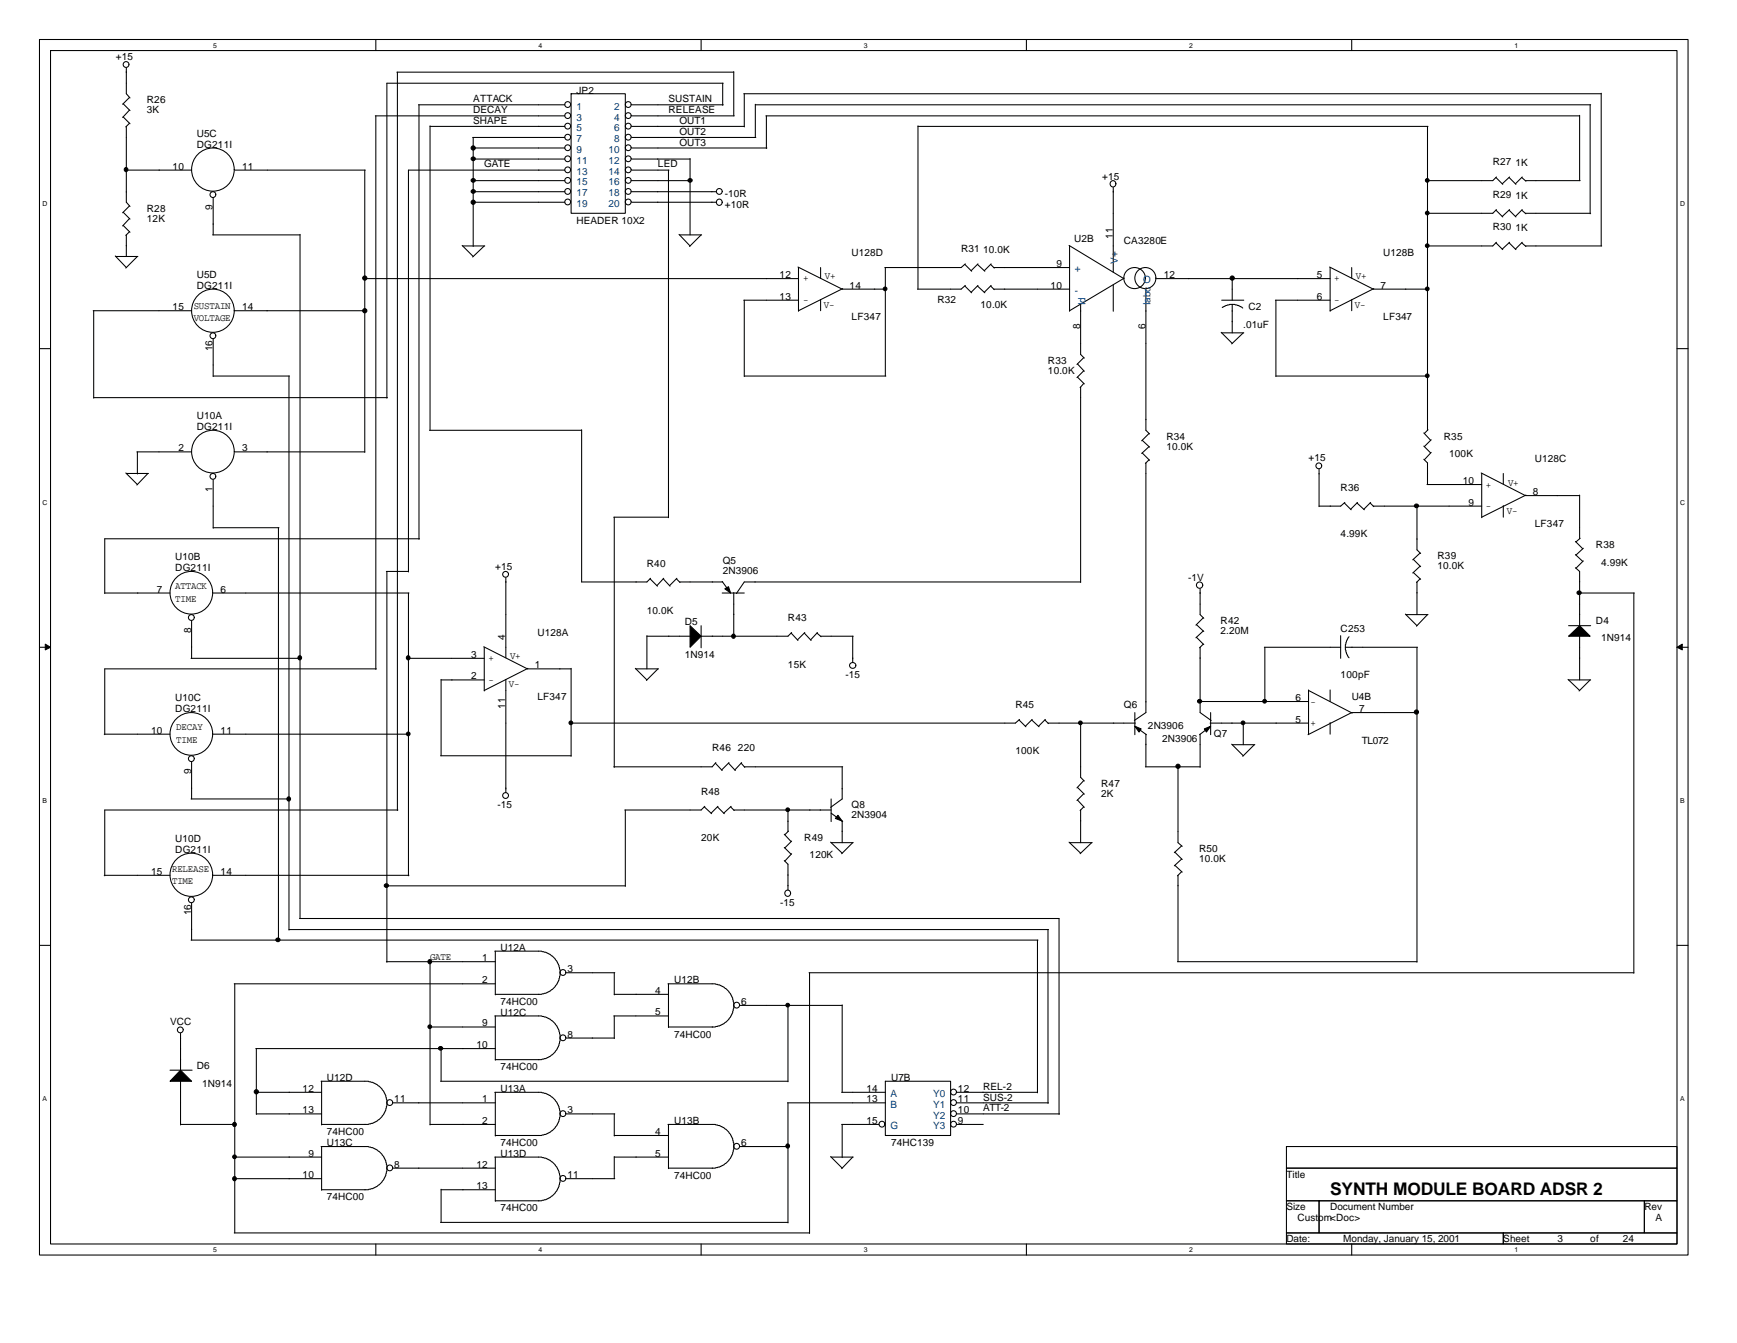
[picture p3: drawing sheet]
<svg xmlns="http://www.w3.org/2000/svg" width="279mm" height="216mm" viewBox="0 0 279 216" stroke-linecap="round" stroke-linejoin="round" font-family="sans-serif">
<g fill="none" stroke="#000" stroke-width=".17">
<path d="M6.3 6.3h265.2v195.5h-265.2zM8.1 8.1h261.6v191.9h-261.6zM19.8 16.7l1.1 1.1M19.8 18.8l1.1 1.1M20.3 10.9v4.2l.6 .6M20.7 10.3a.47 .47 0 0 0-.7-.3 .47 .47 0 0 0 0 .8 .47 .47 0 0 0 .7-.4M20.8 15.7l-1.1 1.1M20.8 17.7l-1.1 1.2M20.8 19.8l-.6 .6M60.4 18.6h30.4M60.5 6.3v1.8M60.5 18.6v89"/>
<path d="M63.8 11.6h54.2M63.9 11.6v118.7M67.3 16.8h23.5M67.4 16.8v69.9M91.8 16.8a.47 .47 0 0 0-.7-.4 .47 .47 0 0 0 0 .8 .47 .47 0 0 0 .7-.4M91.8 18.5a.47 .47 0 0 0-.7-.3 .47 .47 0 0 0 0 .8 .47 .47 0 0 0 .7-.4M91.9 15.1h8.7v19.2h-8.7zM101.5 16.8a.47 .47 0 0 0-.7-.4 .47 .47 0 0 0 0 .8 .47 .47 0 0 0 .7-.4M101.5 18.5a.47 .47 0 0 0-.7-.3 .47 .47 0 0 0 0 .8 .47 .47 0 0 0 .7-.4M101.6 16.8h14.7M101.6 18.6h16.5M112.8 6.3v1.8"/>
<path d="M116.2 13.4v3.5M116.3 13.4h-54.1v50.6M118 11.5v7.1M119.6 15.1h138M119.7 15.1v5.3M121.5 16.8h134.4M121.5 16.8v5.3M123.2 18.6h130.9M123.3 18.6v5.3M165.1 6.3v1.8M217.4 6.3v1.8M254.1 18.5v10.5"/>
<path d="M255.8 16.8v17.6M257.6 15v24.5M19.8 34.1l1.1 1.1M19.8 36.2l1.1 1.1M20.3 20.3v12.2l.6 .7M20.3 37.8v3.4M20.3 27.3h10.5M20.8 33.1l-1.1 1.1M20.8 35.1l-1.1 1.2M20.8 37.3l-.6 .5M34.2 37.8h14.1M34.3 31.8v6"/>
<path d="M34.7 31.2a.47 .47 0 0 0-.7-.3 .47 .47 0 0 0 0 .8 .47 .47 0 0 0 .7-.4M37.8 27.3h21M48.3 37.7v110M58.7 27.3v45.4M69.2 20.3h21.6M69.2 20.2v49M74.3 39.5l1.8 1.7M74.4 39.5h3.6M76 30.8h14.8M76 32.5h14.8M76 29h14.8M76 22.1h14.8"/>
<path d="M76 23.8h14.8M76 25.6h14.8M76.1 22.1v17.5M77.9 39.5l-1.9 1.8M90.8 27.3h-25.1v64.6M91.8 20.2a.47 .47 0 0 0-.7-.3 .47 .47 0 0 0 0 .8 .47 .47 0 0 0 .7-.4M91.8 22a.47 .47 0 0 0-.7-.4 .47 .47 0 0 0 0 .8 .47 .47 0 0 0 .7-.3M91.8 23.7a.47 .47 0 0 0-.7-.4 .47 .47 0 0 0 0 .8 .47 .47 0 0 0 .7-.4M91.8 25.5a.47 .47 0 0 0-.7-.4 .47 .47 0 0 0 0 .8 .47 .47 0 0 0 .7-.4M91.8 27.3a.47 .47 0 0 0-.7-.4 .47 .47 0 0 0 0 .8 .47 .47 0 0 0 .7-.4M91.8 29a.47 .47 0 0 0-.7-.4 .47 .47 0 0 0 0 .8 .47 .47 0 0 0 .7-.4M91.8 30.7a.47 .47 0 0 0-.7-.3 .47 .47 0 0 0 0 .8 .47 .47 0 0 0 .7-.4"/>
<path d="M91.8 32.4a.47 .47 0 0 0-.7-.4 .47 .47 0 0 0 0 .8 .47 .47 0 0 0 .7-.3M101.5 20.2a.47 .47 0 0 0-.7-.3 .47 .47 0 0 0 0 .8 .47 .47 0 0 0 .7-.4M101.5 22a.47 .47 0 0 0-.7-.4 .47 .47 0 0 0 0 .8 .47 .47 0 0 0 .7-.3M101.5 23.7a.47 .47 0 0 0-.7-.4 .47 .47 0 0 0 0 .8 .47 .47 0 0 0 .7-.4M101.5 25.5a.47 .47 0 0 0-.7-.4 .47 .47 0 0 0 0 .8 .47 .47 0 0 0 .7-.4M101.5 27.3a.47 .47 0 0 0-.7-.4 .47 .47 0 0 0 0 .8 .47 .47 0 0 0 .7-.4M101.5 29a.47 .47 0 0 0-.7-.4 .47 .47 0 0 0 0 .8 .47 .47 0 0 0 .7-.4M101.5 30.7a.47 .47 0 0 0-.7-.3 .47 .47 0 0 0 0 .8 .47 .47 0 0 0 .7-.4M101.5 32.4a.47 .47 0 0 0-.7-.4 .47 .47 0 0 0 0 .8 .47 .47 0 0 0 .7-.3M101.6 30.8h13.6M101.6 32.5h13.6M101.6 29h9.5"/>
<path d="M101.6 20.3h18.1M101.6 22.1h20M101.6 23.8h21.8M101.6 25.6h9.4M101.6 27.3h6M107.5 27.3v55.9M109.2 37.7l1.8 1.8M109.3 37.8h3.6M111 25.5v12.3M112.8 37.8l-1.9 1.8M116.2 30.7a.47 .47 0 0 0-.7-.3 .47 .47 0 0 0 0 .8 .47 .47 0 0 0 .7-.4M147.7 20.3h82"/>
<path d="M147.7 20.2v26.3M172 39.5l8.8 5.3M172 39.5v10.5M179.1 30.1v13.7M229.6 20.3v48.9M240.6 33.8l1.1 1.1M240.6 39l1.1 1.1M240.6 28.5l1.1 1.1M240.7 38.9l-.6 .6h-10.6M240.7 33.7l-.6 .6h-10.6M240.7 28.4l-.6 .6h-10.6M242.7 33.8l1.1 1.1"/>
<path d="M242.7 39l1.1 1.1M242.7 28.5l1.1 1.1M242.8 33.7l-1.2 1.1M242.8 38.9l-1.2 1.1M242.8 28.4l-1.2 1.1M244.8 33.8l.6 .6M244.8 39l.6 .6M244.8 28.5l.6 .6M244.9 33.7l-1.1 1.1M244.9 38.9l-1.1 1.1M244.9 28.4l-1.1 1.1M245.4 39.5h12.2"/>
<path d="M245.4 34.3h10.5M245.4 29h8.8M6.3 56h1.8M15 50h15.8M15.1 50v14M18.5 41.1l1.8 1.9M18.6 41.2h3.6M22.1 41.2l-1.9 1.9M34.3 54.5v6M34.7 53.9a.47 .47 0 0 0-.7-.3 .47 .47 0 0 0 0 .8 .47 .47 0 0 0 .7-.4M37.8 50h20.9M58.7 44.8h69.7"/>
<path d="M119.6 48.3h8.8M119.7 48.3v12.2M128.4 42.9l7.1 3.6h6.9M128.4 43v7M132 43v1.7M132 48.2v1.8M135.6 46.4l-7.2 3.6M142.4 43v17.5M155.2 42.5l1.1 1.1M155.2 46l1.1 1.1M155.3 45.9l-.7 .6h-7M155.3 42.4l-.7 .6h-12.3"/>
<path d="M157.2 42.5l1.2 1.1M157.2 46l1.2 1.1M157.3 42.4l-1.1 1.1M157.3 45.9l-1.1 1.1M159.3 42.5l.6 .6M159.3 46l.6 .6M159.4 42.4l-1.1 1.1M159.4 45.9l-1.1 1.1M159.9 46.5h12.1M159.9 43h12.1M173.3 58.5l1.1 1.2M173.8 48.9v8.1l.6 .6"/>
<path d="M174.3 57.5l-1.1 1.1M174.3 59.6l-1.1 1.1M179.1 45.8v4.2M180.8 44.7l-8.8 5.3M184.3 46.5v22.7l.6 .6M186 44.8h28M196.4 53.4l1.8 1.8M196.5 53.5h3.6M196.5 48.3h3.6M198.2 48.9l1 .2 .7 .4M198.2 48.9l-.8 .1-.8 .4M198.2 44.7v3.6"/>
<path d="M198.2 48.9v4.6M200 53.5l-1.9 1.8M205.1 48.3h8.9M205.2 48.3v12.2M213.9 42.9l7 3.6h8.7M214 43v7M217.4 43v1.7M217.4 48.2v1.8M221 46.4l-7 3.6M269.7 56h1.8M15.1 63.9h47.2M20.2 76l1.9 1.9"/>
<path d="M20.3 76.1h3.6M22 72.6h8.8M22.1 72.6v3.6M23.8 76.1l-1.8 1.9M34.3 77.1v7.8M34.3 60.5h12.3M34.7 76.5a.47 .47 0 0 0-.7-.3 .47 .47 0 0 0 0 .8 .47 .47 0 0 0 .7-.4M37.7 72.6a3.4 3.4 0 0 0-5-3.1 3.4 3.4 0 0 0-.5 5.8 3.4 3.4 0 0 0 5.4-2l.1-.7M37.8 72.6h20.9M46.5 60.5v89M69.1 69.2h24.5M93.6 69.1v24.5h10.5l.5-.6"/>
<path d="M119.7 60.5h22.8M173.3 60.6l1.1 1.1M173.8 62.2v31.4M174.3 61.6l-.6 .7M183.7 70.8l1.2 1.1M183.7 72.8l1.2 1.2M184.3 74.4v40.2l-1.8 1.2M184.8 69.7l-1.2 1.2M184.8 71.8l-1.2 1.1M184.8 73.9l-.6 .6M205.2 60.5h24.5M212.2 75.4v6"/>
<path d="M212.6 74.8a.47 .47 0 0 0-.7-.3 .47 .47 0 0 0 0 .8 .47 .47 0 0 0 .7-.4M229 73.8l.6 .6v3.5M229 71.7l1.1 1.1M229 69.6l1.1 1.2M229.5 77.9h8.8M229.7 69.1l-.6 .6M230.2 72.7l-1.1 1.2M230.2 70.7l-1.1 1.1M238.3 76l7.1 3.7h8.7M238.3 76.1v7.1M241.8 76.1v1.7M245.4 79.6l-7.1 3.5"/>
<path d="M254.1 79.6v7M16.8 95.3h10.5M30.8 99.8v6M31.2 99.2a.47 .47 0 0 0-.7-.3 .47 .47 0 0 0 0 .8 .47 .47 0 0 0 .7-.4M34.2 95.2a3.4 3.4 0 0 0-5-3 3.4 3.4 0 0 0-.5 5.8 3.4 3.4 0 0 0 5.4-2l.1-.7M34.3 95.3h31.5M34.3 84.8h10.6M44.8 84.8v66.4M62.1 91.9h3.6M62.2 91.9v62.8M65.7 95.3v45.5M67.5 86.6h-50.7v8.8"/>
<path d="M81.4 92.9v12.8M81.8 92.3a.47 .47 0 0 0-.7-.4 .47 .47 0 0 0 0 .8 .47 .47 0 0 0 .7-.4M98.7 83.1h8.8M98.8 83.1v40.3M104.6 93l1.1 1.2M106.7 93l1.1 1.2M106.8 93l-1.1 1.1M108.8 93l.6 .6M108.9 93l-1.2 1.1M109.3 93.6h6.9M116.2 95.3h3.5M116.2 93.5l1.3 1.8"/>
<path d="M118 95.2v7.1M173.8 93.6h-54.1l-1.3 1.8M193 94.7v4.1l.6 .6M193.5 99.3l-1.1 1.2M216.2 80.9l1.1 1.1M216.3 80.8l-.7 .6h-3.4M218.3 80.9l1.2 1.1M218.4 80.8l-1.1 1.1M220.4 80.9l.6 .5M220.5 80.8l-1.1 1.1M220.9 81.4h17.4M226.1 98.7l1.8 1.9"/>
<path d="M226.1 98.8h3.6M227.3 89.9l1.2 1.2M227.3 92l1.2 1.1M227.9 81.4v7l.6 .6M227.9 93.6v5.2M228.4 93l-.6 .6M228.4 88.9l-1.2 1.1M228.4 91l-1.2 1.1M229.6 98.8l-1.8 1.9M241.8 81.3v1.8M253.4 91.3l.7 .6v8.7M253.4 89.2l1.2 1.1"/>
<path d="M253.4 87l1.2 1.2M254.1 95.3h8.8M254.2 86.5l-.7 .6M254.7 90.2l-1.2 1.2M254.7 88.1l-1.2 1.1M262.8 95.3v61.2M6.3 104.1h1.8M16.8 118h10.5M30.7 105.8h17.6M34.2 117.9a3.4 3.4 0 0 0-5-3 3.4 3.4 0 0 0-.5 5.8 3.4 3.4 0 0 0 5.4-2l.1-.7M34.3 118h31.5M60.5 107.5h-43.7v10.6"/>
<path d="M65.6 105.8h12.3M71 109.3h6.9M71 109.2v12.3M77.8 104l7 3.5h7.1M77.9 104.1v7M81.4 109.2v18.2M84.9 107.4l-7 3.6M91.9 107.4v14.2M102.2 107.4l1.9 1.9M102.3 107.5h3.6M104.1 102.3h7M104.1 102.2v5.3"/>
<path d="M105.8 107.5l-1.8 1.9M112.8 100.6v3.5M127.3 101.8l1.1 1.2M127.3 101.7l-.6 .6h-13.9M129.4 101.8l1.1 1.2M129.5 101.7l-1.2 1.2M131.4 101.8l.7 .6M131.5 101.7l-1.1 1.2M132 102.3h5.2M137.2 102.3v4.2M137.7 106.9a.48 .48 0 0 0-.5-.4 .48 .48 0 0 0-.5 .5 .48 .48 0 0 0 .5 .4h.2l.3-.4M163.9 115.7l1.1 1.1"/>
<path d="M164 115.7l-.7 .5h-71.5M165.9 115.7l1.2 1.1M166 115.7l-1.1 1.1M168.1 115.7l.6 .6M168.1 115.7l-1.1 1.1M168.6 116.2h14M173.8 116.2v8.8l.6 .6M182.5 114.6v3.5M182.5 116.8l1.9 1.3M184.3 118v5.3M192.4 100.4l1.2 1.1M192.4 102.4l1.2 1.2"/>
<path d="M193 112.8h17.5M193 104.1v10.5l1.8 1.2M193 118v5.4M193.5 101.4l-1.1 1.1M193.5 103.5l-.5 .6M194.6 116.2h15.9M194.7 114.6v3.5M194.7 116.8l-1.7 1.3M198.1 119.6l1.9 1.9M198.2 119.7h3.6M200 116.2v3.5M201.8 119.7l-1.9 1.9"/>
<path d="M203.4 104.1h12.2M203.5 104.1v8.8M210.5 110.9v7.1M210.5 111l7 3.6M214 110.9v1.9M214 116.2v1.8M215.6 102.2v3.6M216.4 104.1l.2 1 .4 .6M216.4 104.1h11.6M217 102.4l-.4 .6-.2 1.1M227.9 104.1v50.6M228 114.6h-10.6l-7 3.5"/>
<path d="M252.2 109.2l1.9 1.8M252.3 109.3h3.6M252.3 100.6h3.6M254.1 102.2v7.1M255.8 109.3l-1.8 1.8M269.7 104.1h1.8M30.7 128.4h15.8M30.8 122.5v5.9M31.2 121.9a.47 .47 0 0 0-.7-.4 .47 .47 0 0 0 0 .8 .47 .47 0 0 0 .7-.3M64 130.2h-47.2v10.6M70.9 121.5h21M81.8 127.8a.47 .47 0 0 0-.7-.3 .47 .47 0 0 0 0 .8 .47 .47 0 0 0 .7-.4"/>
<path d="M100.6 130.2v12.3M113.3 129.7l1.2 1.1M113.4 129.6l-.6 .6h-12.3M115.1 122.7l1.1 1.2M115.1 122.6l-.5 .7h-15.9M115.4 129.7l1.1 1.1M115.5 129.6l-1.1 1.1M117.2 122.7l1.1 1.2M117.3 122.6l-1.2 1.2M117.5 129.7l.6 .6M117.6 129.6l-1.2 1.1M118 130.2h15.7"/>
<path d="M119.2 122.7l.6 .7M119.3 122.6l-1.1 1.2M119.7 123.3h15.9M126.2 138.3l.5 .6v4.2M126.2 136.2l1.1 1.1M126.2 134.1l1.1 1.2M126.7 130.2v3.5M126.8 133.6l-.6 .6M127.3 137.2l-1.1 1.2M127.3 135.2l-1.1 1.1M133.6 135.4l1.9 1.8M133.7 135.5h3.5"/>
<path d="M133.7 130.7l1.9 1.4M133.7 128.4v3.7M135.5 123.3v5.1l-1.9 1.4M135.5 132v3.5M137.2 135.5l-1.8 1.7M172 135.4l1.8 1.8M172 135.5h3.7M173.3 126.6l1.1 1.1M173.3 128.6l1.1 1.2M173.8 130.2v5.3M174.3 125.5l-1.1 1.2M174.3 127.6l-1.1 1.1"/>
<path d="M174.3 129.7l-.6 .6M175.6 135.5l-1.9 1.7M184.2 123.3h8.8M189 137l1.2 1.2M189 139.1l1.2 1.1M189.5 123.2v12.3l.7 .6M190.1 136l-1.2 1.1M190.1 138.1l-1.2 1.1M6.3 152h1.8M16.8 140.7h10.5M30.7 151.1h136.3M30.8 145.2v5.9"/>
<path d="M31.2 144.6a.47 .47 0 0 0-.7-.4 .47 .47 0 0 0 0 .8 .47 .47 0 0 0 .7-.3M34.3 140.7h31.5M37.7 158.2h42M37.8 158.2v40M46.5 149.4h122.2M48.2 147.7h122.1v31.5M62.1 154.6h17.6M62.1 142.4h38.5M69.2 154.5v26.3M79.6 152.9h7.5l.7 .2 1 .6 .5 .5 .5 .8a3.1 3.1 0 0 1 0 2.6l-.5 1-.8 .7-.7 .4-1.2 .2M79.7 152.9v7M79.7 159.9h7"/>
<path d="M91 156.3a.47 .47 0 0 0-.7-.4 .47 .47 0 0 0 0 .8 .47 .47 0 0 0 .7-.4M91.1 156.4h7.8M98.8 159.9h8.7M98.8 156.4v3.5M107.4 158.2h7.7l.6 .1 1.1 .6 .5 .5 .5 .9a3.1 3.1 0 0 1 0 2.6l-.5 .9-.9 .8-.7 .3-1.1 .2M107.5 158.2v7M130.1 156.4h132.7M130.2 156.4v41.9M166.9 151.1v24.6M168.6 149.4v28M189.4 154.6h38.5M189.5 140.7v13.9"/>
<path d="M190.1 140.1l-.7 .7M269.7 152h1.8M27.3 172h3.6M29 166.1v5.9M29 173.7v7.1M29.5 165.5a.47 .47 0 0 0-.7-.4 .47 .47 0 0 0 0 .8 .47 .47 0 0 0 .7-.3M41.1 168.6h38.6M41.2 175.6h10.5M41.2 179.1h10.5M41.2 168.6v10.6M51.6 173.8h7.7l.6 .2 1.1 .6 .7 .8 .3 .5a3.1 3.1 0 0 1 0 2.7l-.5 .9-.9 .8-.7 .3-1.2 .2M51.7 173.8v7"/>
<path d="M63.2 177.2a.47 .47 0 0 0-.7-.4 .47 .47 0 0 0 0 .8 .47 .47 0 0 0 .7-.4M63.2 177.3h16.5M69.1 165.1h10.6M70.9 173.8h55.8M71 168.5v5.3M79.6 175.6h7.5l.7 .2 1 .6 .8 .8 .2 .5a3.1 3.1 0 0 1 0 2.6l-.5 1-.8 .7-.7 .4-1.2 .1M79.6 163.3h7.5l.7 .2 1 .6 .5 .5 .5 .8a3.8 3.8 0 0 1 .3 2l-.5 1.3-.8 .9-1 .6-1.2 .1M79.7 163.3v7.1M79.7 175.6v7M79.7 170.3h7M91 179a.47 .47 0 0 0-.7-.4 .47 .47 0 0 0 0 .8 .47 .47 0 0 0 .7-.4M91 166.8a.47 .47 0 0 0-.7-.4 .47 .47 0 0 0 0 .8 .47 .47 0 0 0 .7-.4"/>
<path d="M91.1 179.1h7.8M91.1 166.9h7.7M98.7 163.3h8.8M98.8 163.3v3.7M98.8 179.1v3.5M107.5 165.1h7.1M119 161.5a.47 .47 0 0 0-.7-.3 .47 .47 0 0 0 0 .8 .47 .47 0 0 0 .7-.4M119 161.6h16.5M126.7 177.3h15.7M126.7 161.6v12.3M126.7 177.3v19.3M135.4 175.6h7"/>
<path d="M135.5 161.5v14.1M142.4 173.8h10.5v8.7h-10.5zM153.8 175.5a.47 .47 0 0 0-.7-.4 .47 .47 0 0 0 0 .8 .47 .47 0 0 0 .7-.3M153.8 177.2a.47 .47 0 0 0-.7-.4 .47 .47 0 0 0 0 .8 .47 .47 0 0 0 .7-.4M153.8 179a.47 .47 0 0 0-.7-.4 .47 .47 0 0 0 0 .8 .47 .47 0 0 0 .7-.4M153.9 175.6h13M153.9 177.3h14.8M153.9 179.1h16.5M29 180.8h8.8M37.7 198.2h92.5M37.8 186h13.9M37.8 189.5h13.9"/>
<path d="M51.6 184.3h7.7l.6 .2 1.1 .6 .7 .8 .3 .5a3.1 3.1 0 0 1 0 2.7l-.5 .9-.9 .8-.7 .3-1.2 .2M51.7 180.8h7.1M51.7 191.3h7.1M51.7 184.3v7M60.5 200v1.8M63.2 187.7a.47 .47 0 0 0-.7-.4 .47 .47 0 0 0 0 .8 .47 .47 0 0 0 .7-.4M63.2 187.8h16.5M69.2 180.8h10.5M70.9 196.5h55.8M71 191.3h8.7M71 191.2v5.3M79.6 186h7.5l.7 .2 1 .6 .5 .5 .5 .8a3.8 3.8 0 0 1 .3 2l-.5 1.3-.8 .9-1 .6-1.2 .1"/>
<path d="M79.7 186v7.1M79.7 182.5h7M79.7 193h7M91 189.4a.47 .47 0 0 0-.7-.4 .47 .47 0 0 0 0 .8 .47 .47 0 0 0 .7-.4M91.1 189.5h7.8M98.8 186h8.7M98.8 182.5h8.7M98.8 185.9v3.6M107.4 180.8h7.7l.6 .1 1.1 .6 .7 .9 .3 .5a3.8 3.8 0 0 1 .2 1.9l-.5 1.4-.7 .8-1.1 .6-1.1 .2M107.5 187.8h7.1M107.5 180.8v7.1M112.8 200v1.8"/>
<path d="M119 184.2a.47 .47 0 0 0-.7-.3 .47 .47 0 0 0 0 .8 .47 .47 0 0 0 .7-.4M119 184.3h7.8M133.6 185.9l1.9 1.9M133.7 186h3.5M135.4 180.8h6M135.5 180.8v5.3M137.2 186l-1.8 1.9M142.3 180.7a.47 .47 0 0 0-.7-.4 .47 .47 0 0 0 0 .8 .47 .47 0 0 0 .7-.4M153.8 180.7a.47 .47 0 0 0-.7-.4 .47 .47 0 0 0 0 .8 .47 .47 0 0 0 .7-.4M153.9 180.8h4.3M165.1 200v1.8M206.9 184.3h62.8v3.5h-62.8z"/>
<path d="M206.9 187.8h62.8v5.2h-62.8zM206.9 193h5.3v5.2h-5.3zM206.9 198.2h34.9v1.8h-34.9zM212.2 193h52.3v5.2h-52.3zM217.4 200v1.8M241.8 198.2h27.9v1.8h-27.9zM264.5 193h5.2v5.2h-5.2z"/>
<circle cx="34.2" cy="27.3" r="3.5"/>
<circle cx="115.7" cy="32.5" r=".49"/>
<circle cx="179" cy="29.5" r=".49"/>
<circle cx="34.2" cy="49.9" r="3.5"/>
<circle cx="182.5" cy="44.7" r="1.71"/>
<circle cx="184.2" cy="44.7" r="1.69"/>
<circle cx="193" cy="94.1" r=".51"/>
<circle cx="30.8" cy="140.6" r="3.5"/>
<circle cx="126.7" cy="143.6" r=".49"/>
</g>
<g fill="#000" stroke="#000" stroke-width=".16">
<path d="M7.3 103.5l.8 .6-.8 .4z" fill-rule="evenodd"/>
<path d="M269.7 104.1l.9-.6v1z" fill-rule="evenodd"/>
</g>
<g fill="#000" stroke="#000" stroke-width=".17">
<path d="M116.6 94.7l.6-.4 .3 1z" fill-rule="evenodd"/>
<path d="M111 100.6l1.8 1.7-1.8 1.8z" fill-rule="evenodd"/>
<path d="M182.5 116.8l1.1 .4-.4 .5z" fill-rule="evenodd"/>
<path d="M193.7 117.2l1-.4-.6 .9z" fill-rule="evenodd"/>
<path d="M252.3 102.3l1.8-1.7 1.7 1.7z" fill-rule="evenodd"/>
<path d="M134.8 131.1l.7 .9-1.1-.4z" fill-rule="evenodd"/>
<path d="M29 172l1.8 1.8h-3.5z" fill-rule="evenodd"/>
</g>
<g fill="#000" stroke="#000" stroke-width=".17">
<circle cx="20.3" cy="27.3" r=".32"/>
<circle cx="76.1" cy="23.8" r=".34"/>
<circle cx="76.1" cy="32.5" r=".34"/>
<circle cx="76.1" cy="29" r=".32"/>
<circle cx="76.1" cy="25.5" r=".32"/>
<circle cx="76.1" cy="30.8" r=".32"/>
<circle cx="111" cy="29" r=".32"/>
<circle cx="229.6" cy="34.2" r=".3"/>
<circle cx="229.6" cy="29" r=".3"/>
<circle cx="229.6" cy="39.5" r=".3"/>
<circle cx="58.7" cy="44.7" r=".34"/>
<circle cx="58.7" cy="50" r=".34"/>
<circle cx="142.4" cy="46.4" r=".3"/>
<circle cx="198.2" cy="44.7" r=".34"/>
<circle cx="229.6" cy="46.4" r=".3"/>
<circle cx="229.6" cy="60.4" r=".3"/>
<circle cx="227.9" cy="81.3" r=".32"/>
<circle cx="254" cy="95.3" r=".32"/>
<circle cx="48.2" cy="105.7" r=".32"/>
<circle cx="65.6" cy="105.7" r=".32"/>
<circle cx="65.7" cy="118" r=".3"/>
<circle cx="91.8" cy="116.2" r=".3"/>
<circle cx="118" cy="102.3" r=".32"/>
<circle cx="173.8" cy="116.2" r=".3"/>
<circle cx="193" cy="112.7" r=".32"/>
<circle cx="199.9" cy="116.2" r=".3"/>
<circle cx="203.4" cy="112.7" r=".3"/>
<circle cx="227.8" cy="114.5" r=".34"/>
<circle cx="46.4" cy="128.4" r=".32"/>
<circle cx="126.7" cy="130.2" r=".3"/>
<circle cx="189.5" cy="123.2" r=".34"/>
<circle cx="44.7" cy="151.1" r=".32"/>
<circle cx="62.2" cy="142.4" r=".32"/>
<circle cx="69.1" cy="154.6" r=".32"/>
<circle cx="41.2" cy="175.5" r=".34"/>
<circle cx="69.1" cy="165.1" r=".3"/>
<circle cx="70.9" cy="168.5" r=".32"/>
<circle cx="126.7" cy="161.6" r=".3"/>
<circle cx="37.7" cy="189.5" r=".32"/>
<circle cx="37.7" cy="180.8" r=".32"/>
<circle cx="37.7" cy="186" r=".3"/>
<circle cx="126.7" cy="184.2" r=".32"/>
</g>
<text font-size="2.8" x="214" y="192.1">SYNTH MODULE BOARD ADSR 2</text>
<g font-size="1.6">
<text x="18.6" y="9.7">+15</text>
<text x="23.6" y="16.6">R26</text>
<text x="76.1" y="16.4">ATTACK</text>
<text x="92.7" y="15.1">JP2</text>
<text x="107.5" y="16.4">SUSTAIN</text>
<text x="23.6" y="18.2">3K</text>
<text x="31.7" y="22">U5C</text>
<text x="31.7" y="23.8">DG211I</text>
<text x="76.1" y="20">SHAPE</text>
<text x="76.1" y="18.2">DECAY</text>
<text x="107.5" y="18.2">RELEASE</text>
<text x="109.3" y="23.5">OUT3</text>
<text x="109.3" y="21.7">OUT2</text>
<text x="109.3" y="20">OUT1</text>
<text x="27.8" y="27.3">10</text>
<text x="38.9" y="27.3">11</text>
<text x="77.9" y="26.9">GATE</text>
<text x="105.8" y="26.9">LED</text>
<text x="177.3" y="28.9">+15</text>
<text x="240.1" y="26.6">R27</text>
<text x="243.8" y="26.8">1K</text>
<text x="23.6" y="34">R28</text>
<text x="23.6" y="35.6">12K</text>
<text x="34.2" y="33.8" transform="rotate(-90 34.2 33.8)">9</text>
<text x="92.7" y="36">HEADER 10X2</text>
<text x="116.6" y="31.7">-10R</text>
<text x="116.6" y="33.4">+10R</text>
<text x="240.1" y="31.8">R29</text>
<text x="243.8" y="32">1K</text>
<text x="137" y="41.2">U128D</text>
<text x="154.6" y="40.6">R31</text>
<text x="158.2" y="40.7">10.0K</text>
<text x="172.8" y="38.9">U2B</text>
<text x="179" y="38.4" transform="rotate(-90 179 38.4)">11</text>
<text x="180.8" y="39.3">CA3280E</text>
<text x="222.5" y="41.2">U128B</text>
<text x="240.1" y="37">R30</text>
<text x="243.8" y="37.2">1K</text>
<text x="31.7" y="44.7">U5D</text>
<text x="31.7" y="46.5">DG211I</text>
<text x="125.4" y="44.7">12</text>
<text x="129.2" y="45.2">+</text>
<text x="132.7" y="44.9">V+</text>
<text x="136.7" y="46.4">14</text>
<text x="169" y="46.4">10</text>
<text x="169.9" y="42.9">9</text>
<text x="187.2" y="44.7">12</text>
<text x="211.8" y="44.7">5</text>
<text x="214.6" y="45.2">+</text>
<text x="218.1" y="44.9">V+</text>
<text x="222.1" y="46.4">7</text>
<text x="27.8" y="49.9">15</text>
<text x="31.2" y="49.6">SUSTAIN</text>
<text x="31.2" y="51.6">VOLTAGE</text>
<text x="38.9" y="49.9">14</text>
<text x="125.4" y="48.2">13</text>
<text x="129.2" y="48.8">-</text>
<text x="132.5" y="49.4">V-</text>
<text x="137" y="51.5">LF347</text>
<text x="150.8" y="48.7">R32</text>
<text x="157.7" y="49.4">10.0K</text>
<text x="173.7" y="52.9" transform="rotate(-90 173.7 52.9)">8</text>
<text x="184.2" y="52.9" transform="rotate(-90 184.2 52.9)">6</text>
<text x="200" y="52.7">.01uF</text>
<text x="200.8" y="49.8">C2</text>
<text x="211.8" y="48.2">6</text>
<text x="214.6" y="48.8">-</text>
<text x="217.9" y="49.4">V-</text>
<text x="222.5" y="51.5">LF347</text>
<text x="34.2" y="56.5" transform="rotate(-90 34.2 56.5)">16</text>
<text x="168.6" y="58.5">R33</text>
<text x="168.6" y="60.2">10.0K</text>
<text x="31.7" y="67.4">U10A</text>
<text x="31.7" y="69.1">DG211I</text>
<text x="187.6" y="70.7">R34</text>
<text x="232.2" y="70.7">R35</text>
<text x="28.7" y="72.6">2</text>
<text x="38.9" y="72.6">3</text>
<text x="187.6" y="72.3">10.0K</text>
<text x="210.5" y="74.2">+15</text>
<text x="233.1" y="73.5">100K</text>
<text x="235.3" y="77.8">10</text>
<text x="246.9" y="74.3">U128C</text>
<text x="34.2" y="79.1" transform="rotate(-90 34.2 79.1)">1</text>
<text x="215.6" y="78.9">R36</text>
<text x="236.2" y="81.3">9</text>
<text x="239" y="78.4">+</text>
<text x="239" y="81.9">-</text>
<text x="242.4" y="82.5">V-</text>
<text x="242.6" y="78.1">V+</text>
<text x="246.5" y="79.6">8</text>
<text x="215.6" y="86.4">4.99K</text>
<text x="231.2" y="89.9">R39</text>
<text x="246.9" y="84.7">LF347</text>
<text x="256.7" y="88.1">R38</text>
<text x="25.2" y="95.2">7</text>
<text x="28.2" y="94.7">ATTACK</text>
<text x="28.2" y="90.1">U10B</text>
<text x="28.2" y="91.8">DG211I</text>
<text x="35.5" y="95.2">6</text>
<text x="79.7" y="91.6">+15</text>
<text x="104.1" y="91.1">R40</text>
<text x="116.2" y="90.6">Q5</text>
<text x="116.2" y="92.3">2N3906</text>
<text x="191.1" y="93.4">-1V</text>
<text x="231.2" y="91.4">10.0K</text>
<text x="257.6" y="90.9">4.99K</text>
<text x="28.2" y="96.8">TIME</text>
<text x="30.7" y="101.8" transform="rotate(-90 30.7 101.8)">8</text>
<text x="104.1" y="98.6">10.0K</text>
<text x="110.2" y="100.5">D5</text>
<text x="126.7" y="99.8">R43</text>
<text x="196.3" y="100.3">R42</text>
<text x="196.3" y="101.9">2.20M</text>
<text x="215.6" y="101.6">C253</text>
<text x="256.7" y="100.3">D4</text>
<text x="75.8" y="105.7">3</text>
<text x="78.6" y="106.3">+</text>
<text x="81.3" y="102.9" transform="rotate(-90 81.3 102.9)">4</text>
<text x="82" y="105.9">V+</text>
<text x="86" y="107.4">1</text>
<text x="86.4" y="102.3">U128A</text>
<text x="110.2" y="105.7">1N914</text>
<text x="126.7" y="107.4">15K</text>
<text x="257.6" y="103.1">1N914</text>
<text x="28.2" y="112.7">U10C</text>
<text x="75.8" y="109.2">2</text>
<text x="78.6" y="109.8">-</text>
<text x="81.3" y="114" transform="rotate(-90 81.3 114)">11</text>
<text x="81.9" y="110.5">V-</text>
<text x="86.4" y="112.5">LF347</text>
<text x="136" y="109.1">-15</text>
<text x="163.3" y="113.8">R45</text>
<text x="180.8" y="113.8">Q6</text>
<text x="208.4" y="112.7">6</text>
<text x="210.8" y="113.3">-</text>
<text x="215.6" y="109.1">100pF</text>
<text x="217.4" y="112.5">U4B</text>
<text x="24.3" y="117.9">10</text>
<text x="28.2" y="114.5">DG211I</text>
<text x="28.4" y="117.4">DECAY</text>
<text x="28.4" y="119.4">TIME</text>
<text x="35.5" y="117.9">11</text>
<text x="184.7" y="117.3">2N3906</text>
<text x="186.9" y="119.2">2N3906</text>
<text x="195.2" y="118.4">Q7</text>
<text x="208.4" y="116.2">5</text>
<text x="210.8" y="116.8">+</text>
<text x="218.6" y="114.5">7</text>
<text x="219" y="119.5">TL072</text>
<text x="30.7" y="124.5" transform="rotate(-90 30.7 124.5)">9</text>
<text x="114.6" y="120.7">R46</text>
<text x="118.7" y="120.7">220</text>
<text x="163.3" y="121.2">100K</text>
<text x="80" y="130">-15</text>
<text x="112.8" y="127.8">R48</text>
<text x="137" y="130">Q8</text>
<text x="137" y="131.6">2N3904</text>
<text x="177.1" y="126.5">R47</text>
<text x="177.1" y="128.1">2K</text>
<text x="28.2" y="135.4">U10D</text>
<text x="28.2" y="137.2">DG211I</text>
<text x="112.8" y="135.2">20K</text>
<text x="129.4" y="135.2">R49</text>
<text x="192.9" y="137">R50</text>
<text x="24.3" y="140.6">15</text>
<text x="27.7" y="140.1">RELEASE</text>
<text x="27.7" y="142.1">TIME</text>
<text x="35.5" y="140.6">14</text>
<text x="130.2" y="138">120K</text>
<text x="192.9" y="138.5">10.0K</text>
<text x="30.7" y="147.2" transform="rotate(-90 30.7 147.2)">16</text>
<text x="125.5" y="145.7">-15</text>
<text x="69.2" y="154.3">GATE</text>
<text x="77.6" y="154.5">1</text>
<text x="80.5" y="152.8">U12A</text>
<text x="77.6" y="158.1">2</text>
<text x="80.5" y="161.5">74HC00</text>
<text x="91.3" y="156.3">3</text>
<text x="105.4" y="159.8">4</text>
<text x="108.5" y="158.1">U12B</text>
<text x="119.2" y="161.5">6</text>
<text x="27.3" y="164.8">VCC</text>
<text x="77.6" y="165">9</text>
<text x="80.5" y="163.3">U12C</text>
<text x="91.3" y="166.8">8</text>
<text x="105.4" y="163.2">5</text>
<text x="108.5" y="166.8">74HC00</text>
<text x="31.7" y="171.9">D6</text>
<text x="52.6" y="173.7">U12D</text>
<text x="76.6" y="168.5">10</text>
<text x="80.5" y="172">74HC00</text>
<text x="143.3" y="173.7">U7B</text>
<text x="32.5" y="174.7">1N914</text>
<text x="48.7" y="175.5">12</text>
<text x="48.7" y="179">13</text>
<text x="63.4" y="177.2">11</text>
<text x="77.6" y="177.2">1</text>
<text x="80.5" y="175.5">U13A</text>
<text x="91.3" y="179">3</text>
<text x="139.4" y="175.5">14</text>
<text x="139.4" y="177.2">13</text>
<text x="154.1" y="175.5">12</text>
<text x="154.1" y="177.2">11</text>
<text x="154.1" y="179">10</text>
<text x="158.2" y="178.6">ATT-2</text>
<text x="158.2" y="177">SUS-2</text>
<text x="158.2" y="175.2">REL-2</text>
<text x="49.6" y="185.9">9</text>
<text x="52.6" y="182.5">74HC00</text>
<text x="52.6" y="184.2">U13C</text>
<text x="77.6" y="180.7">2</text>
<text x="80.5" y="184.2">74HC00</text>
<text x="105.4" y="182.5">4</text>
<text x="105.4" y="185.9">5</text>
<text x="108.5" y="180.8">U13B</text>
<text x="119.2" y="184.2">6</text>
<text x="139.4" y="180.7">15</text>
<text x="143.3" y="184.2">74HC139</text>
<text x="154.1" y="180.7">9</text>
<text x="48.7" y="189.4">10</text>
<text x="63.4" y="187.7">8</text>
<text x="76.6" y="187.7">12</text>
<text x="76.6" y="191.2">13</text>
<text x="80.5" y="186">U13D</text>
<text x="91.3" y="189.4">11</text>
<text x="108.5" y="189.5">74HC00</text>
<text x="206.9" y="189.3">Title</text>
<text x="52.6" y="193">74HC00</text>
<text x="80.5" y="194.7">74HC00</text>
<text x="206.9" y="194.6">Size</text>
<text x="208.7" y="196.3">Custom&lt;Doc&gt;</text>
<text x="214" y="194.6">Document Number</text>
<text x="264.5" y="194.6">Rev</text>
<text x="266.3" y="196.3">A</text>
<text x="206.9" y="199.7">Date:</text>
<text x="216.1" y="199.7">Monday, January 15, 2001</text>
<text x="241.8" y="199.7">Sheet</text>
<text x="250.5" y="199.7">3</text>
<text x="255.8" y="199.7">of</text>
<text x="261" y="199.7">24</text>
</g>
<g font-size="1.6" fill="#004080">
<text x="92.7" y="17.6">1</text>
<text x="98.8" y="17.6">2</text>
<text x="92.7" y="19.4">3</text>
<text x="92.7" y="21.1">5</text>
<text x="92.7" y="22.9">7</text>
<text x="98.8" y="19.4">4</text>
<text x="98.8" y="21.1">6</text>
<text x="98.8" y="22.9">8</text>
<text x="92.7" y="24.6">9</text>
<text x="92.7" y="26.3">11</text>
<text x="92.7" y="28.1">13</text>
<text x="92.7" y="29.8">15</text>
<text x="97.9" y="24.6">10</text>
<text x="97.9" y="26.3">12</text>
<text x="97.9" y="28.1">14</text>
<text x="97.9" y="29.8">16</text>
<text x="92.7" y="31.6">17</text>
<text x="92.7" y="33.3">19</text>
<text x="97.9" y="31.6">18</text>
<text x="97.9" y="33.3">20</text>
<text x="172.9" y="43.8">+</text>
<text x="172.9" y="47.2">-</text>
<text x="179.8" y="42.4" transform="rotate(-90 179.8 42.4)">V+</text>
<text x="183.9" y="45.6">O</text>
<text x="174.6" y="49.1" transform="rotate(-90 174.6 49.1)">Id</text>
<text x="185.1" y="49.1" transform="rotate(-90 185.1 49.1)">Iabc</text>
<text x="143.3" y="176.4">A</text>
<text x="143.3" y="178.1">B</text>
<text x="150.1" y="176.4">Y0</text>
<text x="150.1" y="178.1">Y1</text>
<text x="150.1" y="179.8">Y2</text>
<text x="143.3" y="181.5">G</text>
<text x="150.1" y="181.5">Y3</text>
</g>
<g font-size="1.1">
<text x="34.3" y="7.7">5</text>
<text x="86.6" y="7.7">4</text>
<text x="138.9" y="7.7">3</text>
<text x="191.3" y="7.7">2</text>
<text x="243.6" y="7.7">1</text>
<text x="6.9" y="33.2">D</text>
<text x="270.3" y="33.2">D</text>
<text x="6.9" y="81.1">C</text>
<text x="270.3" y="81.1">C</text>
<text x="6.9" y="129.1">B</text>
<text x="270.3" y="129.1">B</text>
<text x="6.9" y="177">A</text>
<text x="270.3" y="177">A</text>
<text x="34.3" y="201.3">5</text>
<text x="86.6" y="201.3">4</text>
<text x="138.9" y="201.3">3</text>
<text x="191.3" y="201.3">2</text>
<text x="243.6" y="201.3">1</text>
</g>
</svg>
